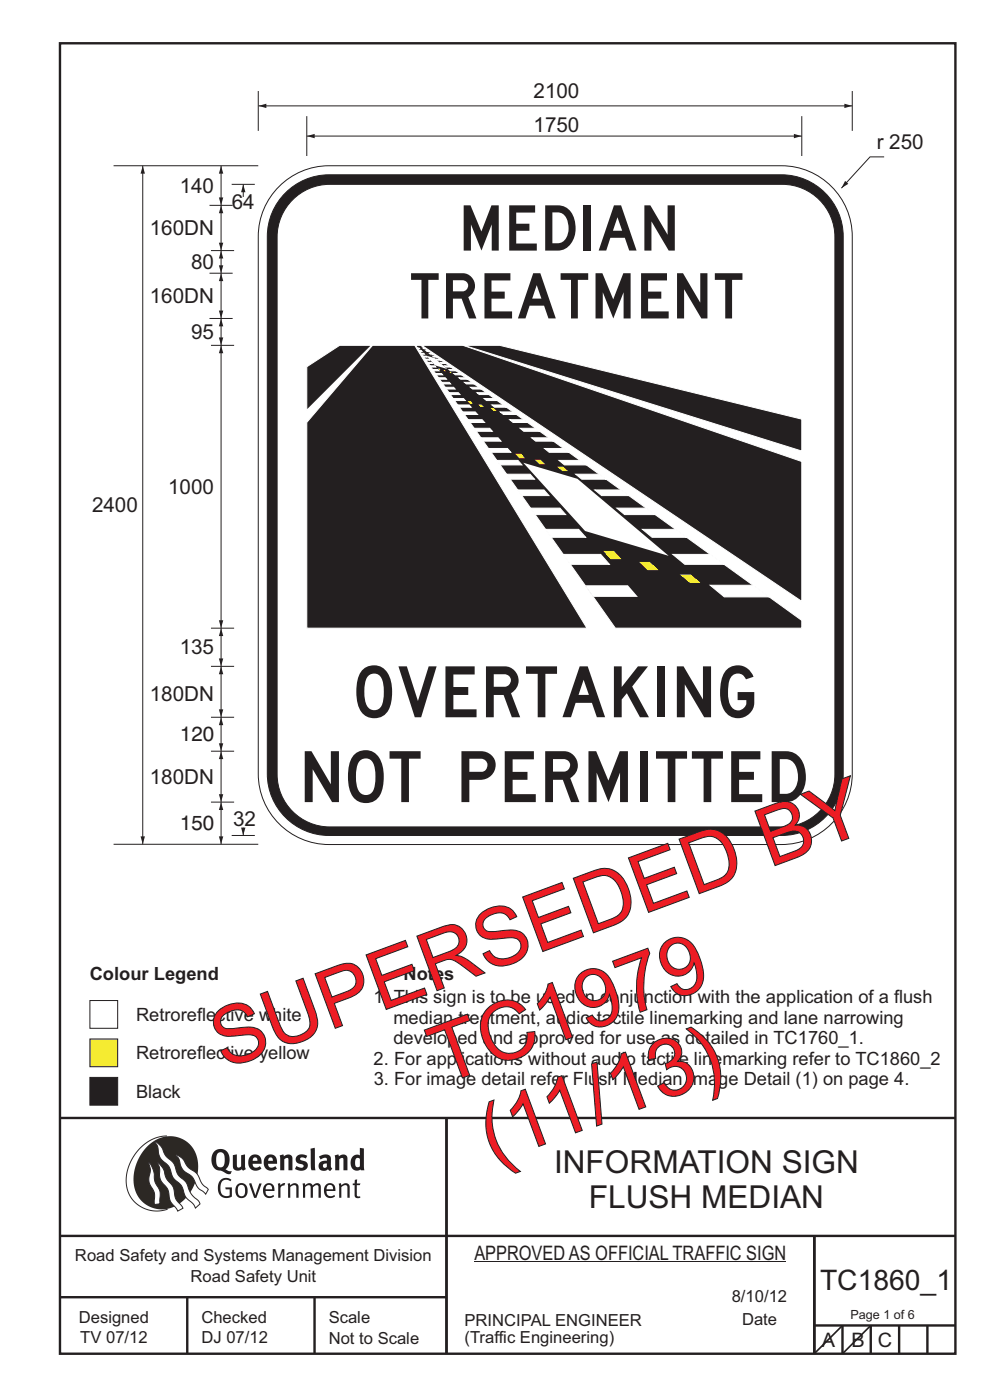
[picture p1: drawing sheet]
<svg xmlns="http://www.w3.org/2000/svg" width="210mm" height="297mm" viewBox="0 0 210 297" stroke-linecap="round" stroke-linejoin="round" font-family="sans-serif">
<g fill="none" stroke="#231f20" stroke-width=".51">
<path d="M12.7 9.2h190v278h-190zM12.7 237.2h190M94.7 237.1v50.1M12.7 262.2h190.1M12.7 275.2h82M39.7 275.2v12M66.7 275.2v12M172.7 262.2v25M172.7 281.2h30M178.7 281.2v6M184.7 281.2v6M190.7 281.2v6"/>
<path d="M196.7 281.2v6"/>
</g>
<path d="M100.6 267.7h66.2" fill="none" stroke="#231f20" stroke-width=".21"/>
<path d="M35.4 241a9.5 9.5 0 0 0-8.6 10.4 6.5 6.5 0 0 0 8.8 5.1" fill="none" stroke="#2c2824" stroke-width=".21"/>
<path d="M31.3 243.2a6.1 6.1 0 0 1 7.3-1.6 6.1 6.1 0 0 1 3.4 6.6 8.8 8.8 0 0 1-7.2 8.3 6.1 6.1 0 0 1-6.4-7.4 10.5 10.5 0 0 1 2.9-5.9z" fill-rule="evenodd" fill="#2c2824"/>
<g fill="#fff" stroke="#2c2824" stroke-width=".21">
<path d="M31.6 246.6l.3 .3 .6 1.2 .4 2.5 1 2.1 .1 2.7-1.2 .1-.1-2.4-.9-1.9-.2-.6 .3-2.4z" fill-rule="evenodd"/>
<path d="M37.1 244.9l.6 .2 .9 .6 1.3 1.9 1.9 1.5 1.1 2.1 1.3 1.1-.6 1-1.6-1.4-1.2-2.2-2-1.5-.5-.9-.4-1.5z" fill-rule="evenodd"/>
<path d="M32.8 242.2l.4 .1 .9 .8 1 2.1 1.7 1.5 .9 2.5 1.7 1.6 1.2 2.5 1.6 1.6 .2 .5-1 .9-.4-.9-1.6-1.5-1-2.4-1.7-1.7-.9-2.4-1.8-1.7-.3-.9-.3-1.6z" fill-rule="evenodd"/>
<path d="M33.4 246.7l.5 .3 .7 .9 .7 2.1 1.5 1.9 .5 2.4 1.4 1.9 .1 .1-1.1 .6-1.6-2.1-.6-2.6-1.4-1.9-.3-.9v-1.6z" fill-rule="evenodd"/>
</g>
<g fill="#231f20">
<path d="M46.8 250.3l.5-.3 .6-.1 .7 .1 .5 .3-.2 .3-.9-.3-.8 .2-.3 .7-.1 1 .1 .7 .3 .5 .5 .3h.6l.4-.1v-1.3h-.8l-.1-.4h1.4v1.9l-.7 .3h-.8l-.6-.2-.5-.4-.3-.8-.1-1 .2-.8z" fill-rule="evenodd"/>
<path d="M50.7 251.6l.7-.2 .5 .5 .1 1.2-.2 .4-.3 .2h-.5l-.4-.3-.2-1.1zM50.4 251.3l-.5 1.1 .2 1.2 .8 .5 1-.1 .4-.4 .2-.5v-.8l-.2-.7-.3-.4-.5-.2h-.6z" fill-rule="evenodd"/>
<path d="M52.8 251.1l.5-.1 .9 2.6 .8-2.5h.5l-1.1 3h-.5z" fill-rule="evenodd"/>
<path d="M56.6 251.5l.4-.1 .4 .1 .2 .2 .1 .6h-1.4zM56.2 251.3l-.4 1v.7l.3 .6 .3 .4 .6 .2 1-.3 .2-.1-.2-.3-.6 .3-.7-.2-.3-.3-.1-.5v-.1h1.9l-.2-1.3-.8-.4h-.5z" fill-rule="evenodd"/>
<path d="M58.9 251.1l.5-.1 .1 .5 .4-.4 .6-.1-.2 .5-.4 .1-.4 .3v2.2h-.5z" fill-rule="evenodd"/>
<path d="M61 251.1l.5-.1a.24 .24 0 0 0 .1 .4 .24 .24 0 0 0 .3-.2l.8-.2 .6 .4v2.7h-.4l-.1-2.4-.1-.2-.3-.1-.8 .4v2.3h-.5z" fill-rule="evenodd"/>
<path d="M64.2 251.1l.4-.1a.23 .23 0 0 0 .2 .4 .23 .23 0 0 0 .3-.2l.5-.2 .5 .2a.23 .23 0 0 0 .3 .2 .23 .23 0 0 0 .2-.2l.8-.2 .6 .4 .1 2.7h-.5v-2.3l-.1-.3-.3-.1-.8 .5v2.2h-.5v-2.3l-.1-.3-.3-.1-.8 .4v2.3h-.4z" fill-rule="evenodd"/>
<path d="M69.5 251.5l.5-.1 .4 .1 .2 .8h-1.3zM69.2 251.3l-.5 1 .1 .7 .2 .6 .4 .4 .4 .1 1.1-.2 .2-.1-.2-.3-.6 .3-.7-.2-.3-.4v-.5h1.9l-.2-1.2-.4-.4-.5-.1h-.5z" fill-rule="evenodd"/>
<path d="M71.8 251.1l.5-.1a.24 .24 0 0 0 .1 .4 .24 .24 0 0 0 .4-.2l.7-.2 .6 .4 .1 2.7h-.5v-2.3l-.1-.3-.4-.1-.8 .4v2.3h-.5z" fill-rule="evenodd"/>
<path d="M75.3 250.3l.5-.1-.1 .9h.8l-.2 .3h-.6v2.2l.2 .2h.5v.3l-.2 .1-.6-.1-.4-.3v-2.4h-.4v-.3h.4z" fill-rule="evenodd"/>
<path d="M46.2 244.7l.4-.2h.4l.6 .5v1.8l-.2 .6-.4 .2-.7-.1-.3-.5-.1-1.5zM45.5 244.2l-.4 .6-.2 .9v1l.3 .8 .7 .6 1 .3 1.6 .7 .4-.1 .3-.6h-.6l-.8-.3 .7-1 .2-1.5a1.91 1.91 0 0 0-1.1-1.7 1.91 1.91 0 0 0-2.1 .3z" fill-rule="evenodd"/>
<path d="M49.4 245.1l.8-.2 .1 2.5 .1 .2 .3 .1 .4-.3v-2.3l.9-.2v2.6l.2 .5-.7 .3a.39 .39 0 0 0-.7 0h-.8l-.5-.5z" fill-rule="evenodd"/>
<path d="M53.8 245.7l.3-.2 .3 .1 .2 .7h-1zM53.1 245.3l-.3 .5-.1 .7v.8l.4 .6 .5 .3 .6 .2 .7-.2 .6-.3-.4-.5-.4 .3h-.5l-.4-.2-.2-.4v-.2h1.9l-.1-1-.3-.6-1-.4-.5 .1z" fill-rule="evenodd"/>
<path d="M57.1 245.7l.2-.2 .4 .1 .2 .7h-1zM56.4 245.3l-.4 .6-.1 .8 .1 .7 .4 .5 .5 .3 .6 .2 .6-.2 .6-.3-.3-.5-.6 .3h-.5l-.4-.6v-.2h1.9l-.1-1-.3-.6-.5-.3-.5-.1-.5 .1z" fill-rule="evenodd"/>
<path d="M59.3 245.1l.8-.2 .1 .4 1-.4 .7 .3 .1 .5v2.6h-.8v-2.3l-.3-.4-.6 .3v2.4h-.9z" fill-rule="evenodd"/>
<path d="M63 245.3l.9-.4 1.3 .3-.3 .6-.9-.3-.3 .3 .1 .3 1 .3 .4 .4v.8l-.4 .6-1.1 .2-1.1-.4 .3-.6 1 .3h.3l.2-.3-.2-.3-.9-.3-.4-.3-.2-.7z" fill-rule="evenodd"/>
<path d="M68.6 247l.7-.2v.7l-.3 .3-.3-.1-.2-.3zM67.6 245.4l.4 .6 .8-.4 .5 .2a.35 .35 0 0 1 0 .4 .35 .35 0 0 1-.5 0l-1 .5-.2 .9 .2 .4 .3 .3h1.1a.49 .49 0 0 1 .8 .1l.5-.5-.3-.4v-1.7l-.2-.5-.4-.3-.6-.1z" fill-rule="evenodd"/>
<path d="M71 245.1l.8-.2 .1 .4 .9-.4 .7 .3 .2 .5v2.6h-.8l-.1-2.4-.2-.3-.6 .3v2.4h-.9z" fill-rule="evenodd"/>
<path d="M75.6 245.7l.3-.1 .4 .2v1.6l-.3 .2-.4-.1-.2-.3-.1-.9zM76.3 243.5v1.3a.19 .19 0 0 1 0 .3 .19 .19 0 0 1-.3-.1l-.8 .1-.6 .5-.2 .9 .1 1 .3 .5 .6 .3h.6l.5-.2v.2h.8l-.1-4.7z" fill-rule="evenodd"/>
<path d="M65.9 243.7l.9-.2 .1 4.8h-.8l-.1-.3z" fill-rule="evenodd"/>
</g>
<path d="M19.1 220.4h5.9v5.9h-5.9z" fill-rule="evenodd" fill="#fff200" stroke="#231f20" stroke-width=".21"/>
<path d="M19.1 228.6h5.9v5.9h-5.9z" fill-rule="evenodd" fill="#231f20" stroke="#231f20" stroke-width=".21"/>
<path d="M19.1 212.3h5.9v5.8h-5.9z" fill-rule="evenodd" fill="#fff" stroke="#231f20" stroke-width=".21"/>
<path d="M178.7 281.2l-6 6" fill="none" stroke="#231f20" stroke-width=".35"/>
<path d="M59.2 39.6a15 15 0 0 1 10.6-4.4h96a15 15 0 0 1 15 15v114a15 15 0 0 1-15 15h-96a15 15 0 0 1-15-15v-114a15 15 0 0 1 4.4-10.6z" fill-rule="evenodd" fill="#fff" stroke="#231f20" stroke-width=".21"/>
<path d="M61 40.5a13 13 0 0 1 8.8-3.4h96a13.1 13.1 0 0 1 13.1 13.1v114a13.1 13.1 0 0 1-13.1 13h-96a13.1 13.1 0 0 1-13.1-13v-114a13.1 13.1 0 0 1 4.3-9.7z" fill-rule="evenodd" fill="#231f20" stroke="#231f20" stroke-width=".21"/>
<path d="M62.1 42.4a11.1 11.1 0 0 1 7.8-3.3h96a11.2 11.2 0 0 1 11.2 11.2v114a11.2 11.2 0 0 1-11.2 11.1h-96a11.2 11.2 0 0 1-11.1-11.1v-114a11.1 11.1 0 0 1 3.3-7.9z" fill-rule="evenodd" fill="#fff" stroke="#231f20" stroke-width=".21"/>
<g fill="#231f20">
<path d="M64.6 159.4h1.5l4.1 7v-7h1.7v10.8h-1.5l-4.1-7v7h-1.7z"/>
<path d="M82.6 159.4h6.6v1.5h-2.5v9.3h-1.6v-9.3h-2.5z"/>
<path d="M107.1 159.4h6.2v1.7h-4.6v2.6h3.2v1.7h-3.2v3.1h5v1.7h-6.6z"/>
<path d="M124.8 159.4h1.7l2.6 6.2 2.4-6.2h1.7v10.8h-1.7v-6.3l-2.4 6.3-2.5-6.3v6.3h-1.8z"/>
<path d="M135.7 159.4h1.7v10.8h-1.7z"/>
<path d="M139.2 159.4h6.5v1.5h-2.4v9.3h-1.7v-9.3h-2.4z"/>
<path d="M146.8 159.4h6.6v1.5h-2.5v9.3h-1.7v-9.3h-2.4z"/>
<path d="M155.1 159.4h6.2v1.7h-4.5v2.6h3.1v1.7h-3.1v3.1h4.9v1.7h-6.6z"/>
<path d="M84.5 141.4h1.8l2.4 7.3 2.2-7.3h1.7l-3.3 10.8h-1.3z"/>
<path d="M94.5 141.4h6.2v1.7h-4.5v2.6h3.1v1.7h-3.1v3.1h4.9v1.7h-6.6z"/>
<path d="M111.6 141.4h6.6v1.5h-2.5v9.3h-1.6v-9.3h-2.5z"/>
<path d="M130.2 141.4h1.7v4.3l3.4-4.3h2.2l-3.4 4.2 3.6 6.6h-1.9l-2.8-5.1-1.1 1.3v3.8h-1.7z"/>
<path d="M139.4 141.4h1.7v10.8h-1.7z"/>
<path d="M143.6 141.4h1.4l4.1 7v-7h1.7v10.8h-1.4l-4.1-7v7h-1.7z"/>
<path d="M153.9 142.3a3.5 3.5 0 0 1 5.9 1.3l-1.6 .5a1.87 1.87 0 0 0-2.1-1.2 1.87 1.87 0 0 0-1.5 1.9 7.6 7.6 0 0 0 .6 5.2 1.77 1.77 0 0 0 2.1 .5 1.77 1.77 0 0 0 1-2h-1.8v-1.7h3.5a6 6 0 0 1-.4 3.7 3.5 3.5 0 0 1-3.6 1.8 3.5 3.5 0 0 1-2.9-2.7 10.3 10.3 0 0 1 .4-6.6z"/>
<path d="M98.4 43.6h1.4l2.3 5.5 2.2-5.5h1.5v9.6h-1.5v-5.6l-2.2 5.6-2.2-5.6v5.6h-1.5z"/>
<path d="M108 43.6h5.5v1.5h-4v2.4h2.8v1.5h-2.8v2.7h4.4v1.5h-5.9z"/>
<path d="M123.8 43.6h1.5v9.6h-1.5z"/>
<path d="M136.7 43.6h1.3l3.6 6.2v-6.2h1.5v9.6h-1.3l-3.6-6.2v6.2h-1.5z"/>
<path d="M87.2 58h5.9v1.4h-2.2v8.2h-1.5v-8.2h-2.2z"/>
<path d="M102.8 58h5.5v1.5h-4v2.4h2.8v1.5h-2.8v2.7h4.3v1.5h-5.8z"/>
<path d="M118.9 58h5.9v1.4h-2.2v8.2h-1.5v-8.2h-2.2z"/>
<path d="M126.3 58h1.5l2.3 5.5 2.1-5.5h1.6v9.6h-1.5v-5.6l-2.2 5.6-2.2-5.6v5.6h-1.6z"/>
<path d="M136 58h5.5v1.5h-4v2.4h2.8v1.5h-2.8v2.7h4.3v1.5h-5.8z"/>
<path d="M143.6 58h1.3l3.6 6.2v-6.2h1.6v9.6h-1.3l-3.7-6.2v6.2h-1.5z"/>
<path d="M151.6 58h5.9v1.4h-2.2v8.2h-1.5v-8.2h-2.2z"/>
<path d="M75 160.3a9.4 9.4 0 0 0-.8 7.3 3.6 3.6 0 0 0 3.8 2.8 3.6 3.6 0 0 0 3.2-3.5 7.7 7.7 0 0 0-1.5-7 3.5 3.5 0 0 0-4.7 .4zM76.3 161.5a1.87 1.87 0 0 1 2.1-.4 1.87 1.87 0 0 1 1.1 1.8 7.8 7.8 0 0 1-.6 5.2 1.81 1.81 0 0 1-1.8 .5 1.81 1.81 0 0 1-1.3-1.5 7.4 7.4 0 0 1 .5-5.6z"/>
<path d="M99.6 161h2.5a1.39 1.39 0 0 1 1.3 1.3 1.39 1.39 0 0 1-1.2 1.4h-2.6zM97.9 159.4v10.8h1.7v-4.8a7 7 0 0 0 3.8-.3 3 3 0 0 0 1.7-3.4 3 3 0 0 0-3.1-2.3z"/>
<path d="M117.3 161h2.3a1.33 1.33 0 0 1 1.3 1.3 1.33 1.33 0 0 1-1.3 1.4h-2.3zM115.6 159.4v10.8h1.7v-4.8h2.1l1.7 4.8h1.8l-1.9-5.1a3 3 0 0 0 1.5-3.4 3 3 0 0 0-2.8-2.3z"/>
<path d="M163.7 159.4v10.8h3a4.6 4.6 0 0 0 4.2-4.6 5.5 5.5 0 0 0-3-6.1l-1.2-.1zM165.4 161a3.3 3.3 0 0 1 2.8 .7 4.8 4.8 0 0 1-.2 6.2 3.3 3.3 0 0 1-2.6 .5z"/>
<path d="M76.8 142.3a9.4 9.4 0 0 0-.9 7.3 3.6 3.6 0 0 0 3.8 2.8 3.6 3.6 0 0 0 3.3-3.5 7.7 7.7 0 0 0-1.6-7 3.5 3.5 0 0 0-4.6 .4zM78 143.5a1.87 1.87 0 0 1 2.1-.4 1.87 1.87 0 0 1 1.2 1.8 7.8 7.8 0 0 1-.6 5.2 1.81 1.81 0 0 1-1.8 .5 1.81 1.81 0 0 1-1.3-1.5 7.4 7.4 0 0 1 .4-5.6z"/>
<path d="M104.7 143h2.3a1.33 1.33 0 0 1 1.4 1.3 1.33 1.33 0 0 1-1.3 1.4h-2.4zM103.1 141.4v10.8h1.6v-4.8h2.1l1.8 4.8h1.7l-1.9-5.1a3 3 0 0 0 1.5-3.4 3 3 0 0 0-2.8-2.3z"/>
<path d="M123 141.4h1.7l3.7 10.8h-1.8l-1-3.1h-3.5l-1 3.1h-1.8zM123.8 144.2l-1.1 3.2h2.2z"/>
<path d="M115.6 43.6v9.6h2.7a4.3 4.3 0 0 0 3.8-4.7 4.5 4.5 0 0 0-3.2-4.9zM117.2 45.1a2.68 2.68 0 0 1 2.7 .8 4.1 4.1 0 0 1-.8 5.5l-1.9 .2z"/>
<path d="M130.2 43.6h1.5l3.3 9.6h-1.5l-1-2.8h-3l-.9 2.8h-1.6zM131 46.1l-1 2.8h2z"/>
<path d="M96.1 59.4h2a1.18 1.18 0 0 1 1.2 1.2 1.18 1.18 0 0 1-1.1 1.2h-2.1zM94.6 58v9.6h1.5v-4.2h1.8l1.6 4.2h1.6l-1.8-4.6a2.69 2.69 0 0 0 1.4-2.9 2.69 2.69 0 0 0-2.5-2.1z"/>
<path d="M113.1 58h1.5l3.3 9.6h-1.6l-.9-2.8h-3.1l-.8 2.8h-1.6zM113.8 60.5l-.9 2.8h1.9z"/>
</g>
<path d="M54.8 22.5h126" fill="none" stroke="#231f20" stroke-width=".21"/>
<g fill="#231f20">
<path d="M54.8 22.5l1.7-.5v.9z"/>
<path d="M179.1 22l1.7 .5-1.7 .4z"/>
</g>
<path d="M65.1 28.9h105" fill="none" stroke="#231f20" stroke-width=".21"/>
<g fill="#231f20">
<path d="M65.1 28.9l1.6-.5v.9z"/>
<path d="M168.4 28.4l1.6 .5-1.6 .4z"/>
</g>
<path d="M54.8 19.3v8.5M180.8 19.3v8.5M187.5 33.3h-2.9l-6.1 6.6" fill="none" stroke="#231f20" stroke-width=".21"/>
<path d="M179.3 38.4l.7 .6-1.5 .9z" fill="#231f20"/>
<path d="M65.1 24.6v8.5M170.1 24.6v8.5M44.8 53.2h4.9M44.4 67.6h4.9M44.8 73.3h4.9M46.9 73.3v60" fill="none" stroke="#231f20" stroke-width=".21"/>
<g fill="#231f20">
<path d="M46.4 131.6h1l-.5 1.6z"/>
<path d="M46.9 73.3l.5 1.6h-1z"/>
</g>
<path d="M46.9 67.6v5.7" fill="none" stroke="#231f20" stroke-width=".21"/>
<g fill="#231f20">
<path d="M46.4 71.6h1l-.5 1.6z"/>
<path d="M46.9 67.6l.5 1.6h-1z"/>
</g>
<path d="M46.9 35.2v8.4M49.1 39.1h5M44.4 43.6h4.9" fill="none" stroke="#231f20" stroke-width=".21"/>
<g fill="#231f20">
<path d="M46.4 41.9h1l-.5 1.6z"/>
<path d="M46.9 35.2l.5 1.6h-1z"/>
</g>
<path d="M46.9 159.4v10.8M24.1 179.1h30.7M49.1 177.2h5" fill="none" stroke="#231f20" stroke-width=".21"/>
<g fill="#231f20">
<path d="M46.4 168.5h1l-.5 1.6z"/>
<path d="M46.9 159.4l.5 1.6h-1z"/>
</g>
<path d="M46.9 141.4v10.8" fill="none" stroke="#231f20" stroke-width=".21"/>
<g fill="#231f20">
<path d="M46.4 150.5h1l-.5 1.6z"/>
<path d="M46.9 141.4l.5 1.6h-1z"/>
</g>
<path d="M51.6 175.6v1.6" fill="none" stroke="#231f20" stroke-width=".21"/>
<path d="M51.1 175.6h1l-.5 1.6z" fill="#231f20"/>
<path d="M24.1 35.2h30.7M30.3 35.2v143.9" fill="none" stroke="#231f20" stroke-width=".21"/>
<g fill="#231f20">
<path d="M29.8 177.4h.9l-.4 1.7z"/>
<path d="M30.3 35.2l.4 1.6h-.9z"/>
</g>
<path d="M46.9 43.6v9.6" fill="none" stroke="#231f20" stroke-width=".21"/>
<g fill="#231f20">
<path d="M46.9 43.6l.5 1.6h-1z"/>
<path d="M46.4 51.5h1l-.5 1.6z"/>
</g>
<path d="M46.9 58v9.6" fill="none" stroke="#231f20" stroke-width=".21"/>
<g fill="#231f20">
<path d="M46.9 58l.5 1.6h-1z"/>
<path d="M46.4 65.9h1l-.5 1.6z"/>
</g>
<path d="M51.6 39.1v2.7" fill="none" stroke="#231f20" stroke-width=".21"/>
<path d="M51.6 39.1l.5 1.7h-1z" fill="#231f20"/>
<path d="M44.8 133.3h4.9M44.8 159.4h4.9M44.8 141.4h4.9M44.8 170.2h4.9M46.9 170.2v8.9" fill="none" stroke="#231f20" stroke-width=".21"/>
<g fill="#231f20">
<path d="M46.9 170.2l.5 1.6h-1z"/>
<path d="M46.4 177.4h1l-.5 1.7z"/>
</g>
<path d="M44.8 152.2h4.9M46.9 152.2v7.2" fill="none" stroke="#231f20" stroke-width=".21"/>
<g fill="#231f20">
<path d="M46.9 152.2l.5 1.6h-1z"/>
<path d="M46.4 157.7h1l-.5 1.6z"/>
</g>
<path d="M46.9 133.3v8.1" fill="none" stroke="#231f20" stroke-width=".21"/>
<g fill="#231f20">
<path d="M46.9 133.3l.5 1.6h-1z"/>
<path d="M46.4 139.7h1l-.5 1.6z"/>
</g>
<path d="M44.4 58h4.9M46.9 53.2v4.8" fill="none" stroke="#231f20" stroke-width=".21"/>
<g fill="#231f20">
<path d="M46.4 56.3h1l-.5 1.6z"/>
<path d="M46.9 53.2l.5 1.6h-1z"/>
</g>
<g fill="#231f20" stroke="#fff" stroke-width=".21">
<path d="M65.1 77.8l6.9-4.5h6.8l-13.7 13.7z" fill-rule="evenodd"/>
<path d="M79 73.3h9l36.5 60h-59.4v-43.7z" fill-rule="evenodd"/>
<path d="M88.2 73.3h1l80.9 58.3v1.7h-39.6z" fill-rule="evenodd"/>
<path d="M89.5 73.3h8.7l71.9 24.6v29.7z" fill-rule="evenodd"/>
<path d="M98.4 73.3h7.6l64.1 15.6v6.8z" fill-rule="evenodd"/>
</g>
<path d="M150.6 124.2h9.1l3.5 2.4h-9.6z" fill-rule="evenodd" fill="#fff" stroke="#fff" stroke-width=".21"/>
<path d="M124.1 124.2h9.1l2.1 2.4h-9.4z" fill-rule="evenodd" fill="#fff"/>
<g fill="#fff" stroke="#fff" stroke-width=".21">
<path d="M142.7 117.6h8l2.9 2.1h-8.3z" fill-rule="evenodd"/>
<path d="M119.5 117.6h7.9l1.9 2.1h-8.3z" fill-rule="evenodd"/>
<path d="M115.7 112.3h7l1.5 1.7h-7.3z" fill-rule="evenodd"/>
<path d="M112.5 107.8h6.3l1.2 1.4h-6.5z" fill-rule="evenodd"/>
<path d="M109.8 103.9h5.6l1 1.2h-5.7z" fill-rule="evenodd"/>
<path d="M107.5 100.6h4.9l1 1.1h-5.2z" fill-rule="evenodd"/>
<path d="M105.4 97.7h4.5l.8 .9h-4.6z" fill-rule="evenodd"/>
<path d="M103.6 95.1h4l.8 .9h-4.2z" fill-rule="evenodd"/>
<path d="M102 92.9h3.7l.6 .7h-3.8z" fill-rule="evenodd"/>
<path d="M112.8 92.9h3.6l1 .7h-3.8z" fill-rule="evenodd"/>
<path d="M110.3 90.9h3.3l.9 .6h-3.4z" fill-rule="evenodd"/>
<path d="M108.1 89h3l.8 .6h-3.1z" fill-rule="evenodd"/>
<path d="M130.8 107.8h6.3l1.9 1.4h-6.5z" fill-rule="evenodd"/>
<path d="M126.2 103.9h5.5l1.7 1.2h-5.8z" fill-rule="evenodd"/>
<path d="M122.1 100.6h5l1.5 1.1h-5.2z" fill-rule="evenodd"/>
<path d="M118.6 97.7h4.5l1.3 .9h-4.7z" fill-rule="evenodd"/>
<path d="M115.5 95.1h4l1.2 .9h-4.2z" fill-rule="evenodd"/>
<path d="M136.3 112.3h7l2.4 1.7h-7.4z" fill-rule="evenodd"/>
<path d="M100.6 90.9h3.3l.5 .6h-3.4z" fill-rule="evenodd"/>
<path d="M97.1 85.9h2.4l.4 .5h-2.5z" fill-rule="evenodd"/>
<path d="M98.1 87.4h2.7l.5 .5h-2.8z" fill-rule="evenodd"/>
<path d="M99.3 89h3l.5 .6h-3.1z" fill-rule="evenodd"/>
<path d="M104.3 85.9h2.5l.6 .5h-2.5z" fill-rule="evenodd"/>
<path d="M102.7 84.5h2.2l.6 .5h-2.3z" fill-rule="evenodd"/>
<path d="M96.1 84.5h2.2l.4 .5h-2.3z" fill-rule="evenodd"/>
<path d="M101.2 83.3h2l.5 .4h-2z" fill-rule="evenodd"/>
<path d="M95.3 83.3h1.9l.4 .4h-2.1z" fill-rule="evenodd"/>
<path d="M94.4 82.2h1.8l.3 .3h-1.8z" fill-rule="evenodd"/>
<path d="M93.7 81.1h1.6l.3 .4h-1.7z" fill-rule="evenodd"/>
<path d="M93 80.1h1.4l.3 .4h-1.5z" fill-rule="evenodd"/>
<path d="M92.4 79.2h1.2l.3 .3h-1.3z" fill-rule="evenodd"/>
<path d="M91.8 78.4h1.1l.2 .3h-1.1z" fill-rule="evenodd"/>
<path d="M91.2 77.6h1l.2 .3h-1z" fill-rule="evenodd"/>
<path d="M90.7 76.9h.9l.2 .2h-.9z" fill-rule="evenodd"/>
<path d="M90.2 76.2h.8l.2 .2h-.8z" fill-rule="evenodd"/>
<path d="M89.8 75.6h.6l.2 .2h-.7z" fill-rule="evenodd"/>
<path d="M88.9 74.4h.5l.1 .2h-.4z" fill-rule="evenodd"/>
<path d="M89.3 74.9h.6l.1 .2h-.5z" fill-rule="evenodd"/>
<path d="M88.6 73.8h.3l.1 .2h-.3z" fill-rule="evenodd"/>
<path d="M98.5 81.1h1.6l.5 .4h-1.7z" fill-rule="evenodd"/>
<path d="M97.3 80.1h1.5l.4 .4h-1.5z" fill-rule="evenodd"/>
<path d="M96.2 79.2h1.3l.4 .3h-1.3z" fill-rule="evenodd"/>
<path d="M95.2 78.4h1.2l.3 .3h-1.1z" fill-rule="evenodd"/>
<path d="M94.3 77.6h1l.3 .3h-1z" fill-rule="evenodd"/>
<path d="M93.4 76.9h.8l.4 .2h-.9z" fill-rule="evenodd"/>
<path d="M92.6 76.2h.7l.3 .2h-.8z" fill-rule="evenodd"/>
<path d="M91.8 75.6h.6l.3 .2h-.7z" fill-rule="evenodd"/>
<path d="M91.1 74.9h.5l.2 .2h-.5z" fill-rule="evenodd"/>
<path d="M90.4 74.4h.4l.2 .2h-.4z" fill-rule="evenodd"/>
<path d="M89.7 73.8l.5 .2z" fill-rule="evenodd"/>
<path d="M99.8 82.2h1.8l.5 .3h-1.9z" fill-rule="evenodd"/>
<path d="M106.1 87.4h2.7l.8 .5h-2.8z" fill-rule="evenodd"/>
</g>
<g fill="#fff">
<path d="M111 98.2l11.5 3.4 19.3 16.3-17.7-5.2z" fill-rule="evenodd"/>
<path d="M90.4 75.4l1.8 .6 2.7 2.3-2.6-.8z" fill-rule="evenodd"/>
</g>
<g fill="#fff200">
<path d="M128 116.9h2.3l1.5 1.7h-2.3z" fill-rule="evenodd"/>
<path d="M135.5 119.2h2.4l1.8 1.8h-2.3z" fill-rule="evenodd"/>
<path d="M144.2 121.9h2.3l2.1 1.7h-2.3z" fill-rule="evenodd"/>
<path d="M109.3 96.3h1.2l.9 .9h-1.3z" fill-rule="evenodd"/>
<path d="M113.4 97.5h1.3l1 1h-1.3z" fill-rule="evenodd"/>
<path d="M118.1 99h1.3l1.1 .9h-1.2z" fill-rule="evenodd"/>
<path d="M92.9 78.2h.3l.3 .2h-.4z" fill-rule="evenodd"/>
<path d="M94 78.5h.3l.3 .3h-.3z" fill-rule="evenodd"/>
<path d="M95.3 78.9h.3l.3 .2h-.3z" fill-rule="evenodd"/>
<path d="M89.9 74.9l.3 .1z" fill-rule="evenodd"/>
<path d="M90.5 75l.3 .2z" fill-rule="evenodd"/>
<path d="M91.1 75.2l.3 .2z" fill-rule="evenodd"/>
<path d="M99.2 85.1h.6l.5 .5h-.7z" fill-rule="evenodd"/>
<path d="M101.4 85.8h.7l.6 .5h-.7z" fill-rule="evenodd"/>
<path d="M104 86.6h.7l.7 .5h-.7z" fill-rule="evenodd"/>
</g>
<path d="M184.7 281.2l-6 6" fill="none" stroke="#231f20" stroke-width=".35"/>
<g font-size="17.2" fill="#ed1c24">
<text x="47.4" y="226.9" transform="rotate(-20 47.4 226.9)">SUPERSEDED BY</text>
<text x="93.9" y="230.2" transform="rotate(-20 93.9 230.2)">TC1979</text>
<text x="104.3" y="246.9" transform="rotate(-20 104.3 246.9)">(11/13)</text>
</g>
<g font-size="6.7" fill="#231f20">
<text x="117.5" y="248.8">INFORMATION SIGN</text>
<text x="124.9" y="256.3">FLUSH MEDIAN</text>
</g>
<text font-size="6" fill="#231f20" x="173.9" y="273.6">TC1860_1</text>
<g font-size="4.4" fill="#231f20">
<text x="113.2" y="20.8">2100</text>
<text x="113.2" y="28">1750</text>
<text x="186" y="31.7">r 250</text>
<text x="38.1" y="40.9">140</text>
<text x="49.2" y="44.3">64</text>
<text x="31.8" y="49.9">160DN</text>
<text x="40.5" y="57.1">80</text>
<text x="31.8" y="64.3">160DN</text>
<text x="40.5" y="72">95</text>
<text x="35.7" y="104.7">1000</text>
<text x="19.5" y="108.7">2400</text>
<text x="38.1" y="138.8">135</text>
<text x="31.8" y="148.7">180DN</text>
<text x="38.2" y="157.2">120</text>
<text x="31.8" y="166.3">180DN</text>
<text x="38.2" y="176.1">150</text>
<text x="49.4" y="175.2">32</text>
</g>
<g font-size="4.2" fill="#231f20">
<text x="100.6" y="267.2">APPROVED AS OFFICIAL TRAFFIC SIGN</text>
<text x="174.4" y="285.8">A</text>
<text x="180.6" y="285.8">B</text>
<text x="186.2" y="285.8">C</text>
</g>
<g font-size="3.9" fill="#231f20">
<text x="19" y="207.9">Colour Legend</text>
<text x="85.6" y="207.9">Notes</text>
<text x="79.3" y="212.9">1. This sign is to be used in conjunction with the application of a flush</text>
<text x="28.9" y="216.6">Retroreflective white</text>
<text x="83.4" y="217.2">median treatment, audio-tactile linemarking and lane narrowing</text>
<text x="83.4" y="221.5">developed and approved for use as detailed in TC1760_1.</text>
<text x="28.9" y="224.7">Retroreflective yellow</text>
<text x="79.3" y="225.9">2. For applications without audio tactile linemarking refer to TC1860_2</text>
<text x="28.9" y="232.9">Black</text>
<text x="79.3" y="230.2">3. For image detail refer Flush Median Image Detail (1) on page 4.</text>
</g>
<g font-size="3.5" fill="#231f20">
<text x="15.9" y="267.6">Road Safety and Systems Management Division</text>
<text x="40.4" y="271.9">Road Safety Unit</text>
<text x="16.7" y="280.6">Designed</text>
<text x="42.7" y="280.6">Checked</text>
<text x="69.7" y="280.6">Scale</text>
<text x="98.5" y="281.3">PRINCIPAL ENGINEER</text>
<text x="155.2" y="276.2">8/10/12</text>
<text x="157.4" y="281.2">Date</text>
<text x="17" y="284.8">TV 07/12</text>
<text x="42.7" y="284.8">DJ 07/12</text>
<text x="69.7" y="285.2">Not to Scale</text>
<text x="98.5" y="284.8">(Traffic Engineering)</text>
</g>
<text font-size="2.7" fill="#231f20" x="180.4" y="279.8">Page 1 of 6</text>
</svg>
